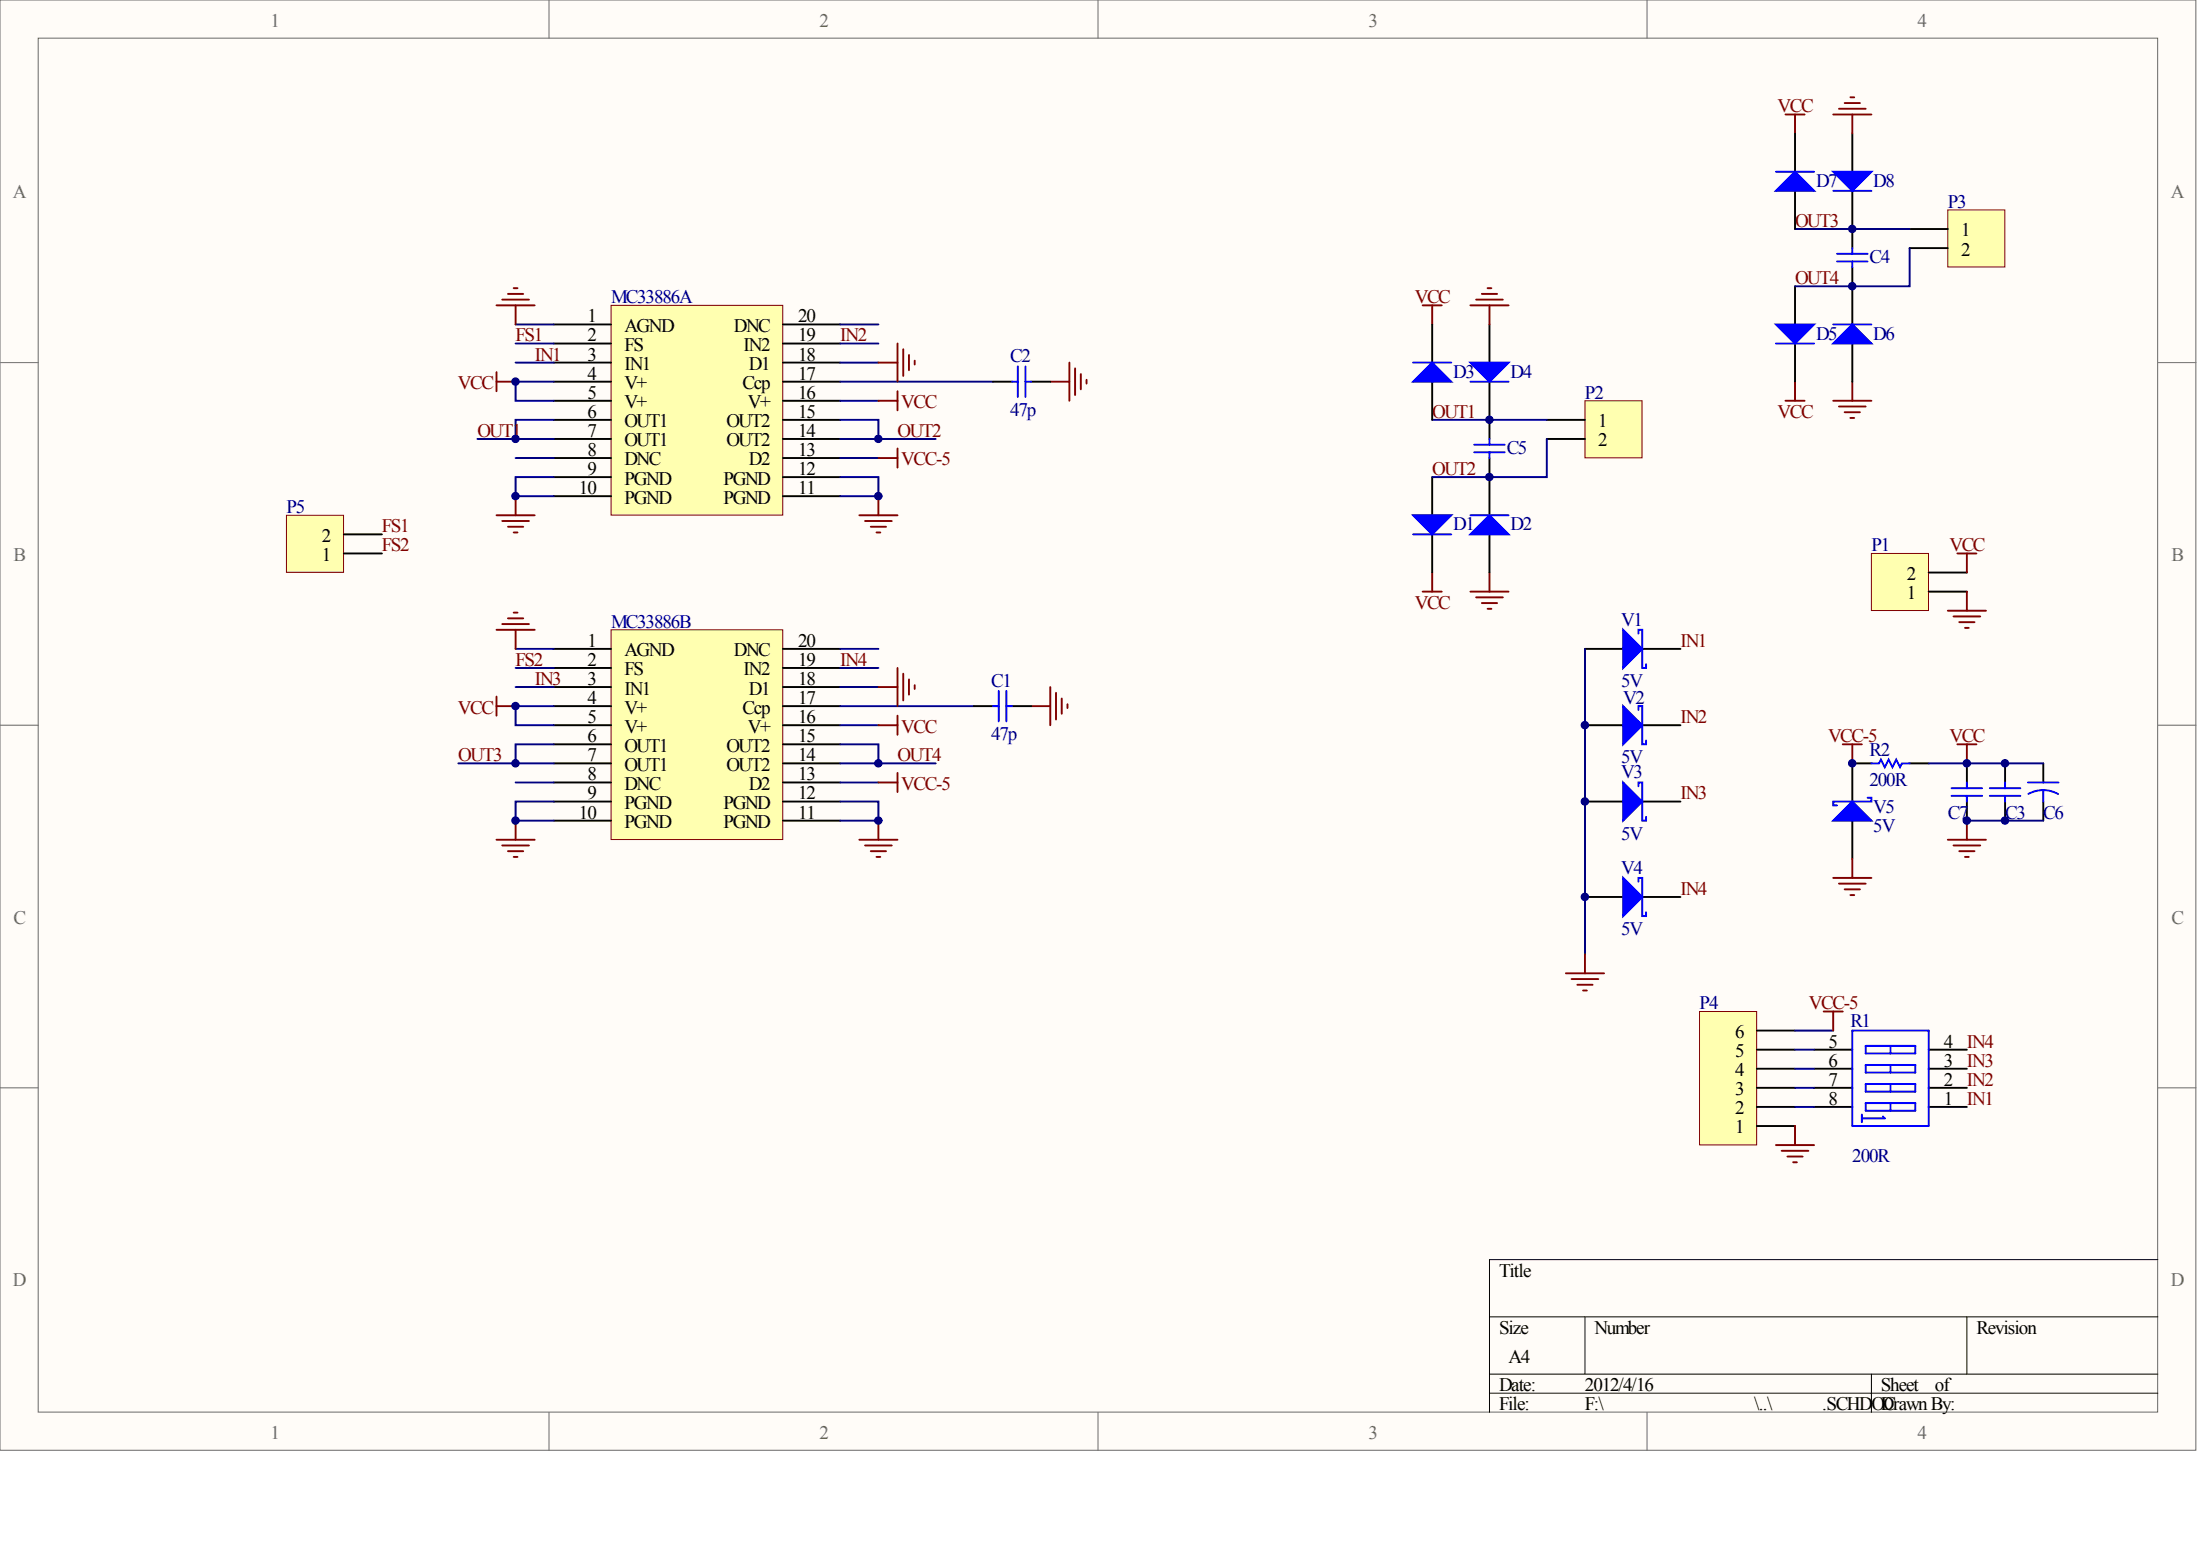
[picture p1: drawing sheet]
<svg xmlns="http://www.w3.org/2000/svg" width="840mm" height="594mm" viewBox="0 0 840 594" stroke-linecap="round" stroke-linejoin="round" font-family="sans-serif">
<g fill="#fffcf8" stroke="#696969" stroke-width=".38">
<path d="M0 0h838v553.4h-838z"/>
<path d="M14.6 14.6h808.8v524.2h-808.8z"/>
</g>
<path d="M209.5 0v14.6M419 0v14.6M628.6 0v14.6M0 138.4h14.6M823.5 138.4h14.6M0 276.7h14.6M823.5 276.7h14.6M0 415.1h14.6M823.5 415.1h14.6M209.5 538.9v14.5M419 538.9v14.5M628.6 538.9v14.5" fill="none" stroke="#696969" stroke-width=".38"/>
<path d="M823.5 480.6h-255.1v58.3M568.4 502.5h255.1M604.9 502.5v21.8M750.6 502.5v21.8M568.4 524.3h255.1M568.4 531.6h255.1M714.2 524.3v14.6" fill="none" stroke="#000" stroke-width=".38"/>
<path d="M546.6 218.5v7.2M542.9 225.7h7.3" fill="none" stroke="#800000" stroke-width=".73"/>
<path d="M604.9 152.9h21.8v21.8h-21.8z" fill="#ffffb0" stroke="#800000" stroke-width=".38"/>
<path d="M590.3 160.2h14.6M590.3 167.5h14.6M546.6 182v14.6M546.6 203.9v14.6" fill="none" stroke="#000" stroke-width=".73"/>
<path d="M539.3 196.6h14.6l-7.3 7.3z" fill="#00f" stroke="#00f" stroke-width=".73"/>
<path d="M539.3 203.9h14.6" fill="none" stroke="#00f" stroke-width=".73"/>
<path d="M568.4 218.5v7.2M561.2 225.7h14.5M563.3 227.9h10.3M565.5 230.1h5.9M567.7 232.3h1.5" fill="none" stroke="#800000" stroke-width=".73"/>
<path d="M590.3 167.5v14.5h-43.7" fill="none" stroke="#000080" stroke-width=".73"/>
<path d="M714.2 211.2h21.8v21.7h-21.8z" fill="#ffffb0" stroke="#800000" stroke-width=".38"/>
<path d="M736.1 218.5h14.5M736.1 225.7h14.5" fill="none" stroke="#000" stroke-width=".73"/>
<path d="M542.9 116.5h7.3M546.6 116.5v7.3" fill="none" stroke="#800000" stroke-width=".73"/>
<path d="M648.6 385.9h21.8v50.9h-21.8z" fill="#ffffb0" stroke="#800000" stroke-width=".38"/>
<g fill="none" stroke="#000" stroke-width=".73">
<path d="M546.6 123.8v14.6M568.4 123.8v14.6M546.6 145.6v14.6M568.4 145.6v21.9M568.4 174.8v21.8M568.4 203.9v14.6M750.6 291.3v7.3M765.2 291.3v7.3M779.8 291.3v7.3M750.6 305.8v7.3M765.2 305.8v7.3M779.8 305.8v7.3"/>
<path d="M670.5 393.2h14.6M670.5 415.1h14.6M670.5 407.8h14.6M670.5 400.5h14.6M692.3 415.1h14.6M692.3 407.8h14.6M692.3 400.5h14.6M736.1 415.1h14.5M736.1 407.8h14.5M736.1 400.5h14.5M670.5 429.6h14.6M670.5 422.4h14.6"/>
<path d="M692.3 422.4h14.6M736.1 422.4h14.5"/>
</g>
<g fill="none" stroke="#800000" stroke-width=".73">
<path d="M747 211.2h7.3M750.6 211.2v7.3M743.4 233h14.5M745.5 235.2h10.2M747.7 237.4h5.9M749.9 239.6h1.5M750.6 225.7v7.3M747 284h7.3M750.6 284v7.3M750.6 313.1v7.3M743.4 320.4h14.5M745.5 322.6h10.2"/>
<path d="M747.7 324.8h5.9M749.9 327h1.5M677.8 436.9h14.5M680 439.1h10.2M685.1 429.6v7.3M682.1 441.3h5.9M684.3 443.5h1.5"/>
</g>
<g fill="none" stroke="#00f" stroke-width=".73">
<path d="M539.3 138.4h14.6M561.2 145.6h14.5M562.6 172.6h11.7M562.6 169.7h11.7M568.4 167.5v2.2M568.4 172.6v2.2M561.2 196.6h14.5M750.6 298.6v2.1M765.2 298.6v2.1M774 298.6h11.6M744.8 300.7h11.7M744.8 303.7h11.7"/>
<path d="M750.6 303.7v2.1M759.4 300.7h11.7M759.4 303.7h11.7M765.2 303.7v2.1M779.8 301.5a11.6 11.6 0 0 1 5.7 1.5M779.8 301.5a11.6 11.6 0 0 0-5.7 1.4M779.8 301.5v4.3M706.9 393.2h29.2v36.4h-29.2zM712 399h19v3h-19zM721.5 399v3M712 406.3h19v2.9h-19zM712 413.6h19v2.9h-19z"/>
<path d="M721.5 406.3v2.9M721.5 413.6v2.9M710.6 425.3v2.9M712 420.9h19v2.9h-19zM718.6 426l.7 .7h-8.7M721.5 420.9v2.9"/>
</g>
<path d="M546.6 160.2h43.7M750.6 313.1h29.2M685.1 393.2h14.5" fill="none" stroke="#000080" stroke-width=".73"/>
<g fill="#00f" stroke="#00f" stroke-width=".73">
<path d="M561.2 203.9l7.2-7.3 7.3 7.3z"/>
<path d="M539.3 145.6l7.3-7.2 7.3 7.2z"/>
<path d="M561.2 138.4h14.5l-7.3 7.2z"/>
</g>
<path d="M233.2 240.3h65.5v80h-65.5z" fill="#ffffb0" stroke="#800000" stroke-width=".38"/>
<g fill="none" stroke="#000" stroke-width=".73">
<path d="M211.3 247.6h21.9M211.3 254.9h21.9M298.8 247.6h21.9M298.8 254.9h21.9M211.3 262.1h21.9M211.3 269.4h21.9M211.3 276.7h21.9M298.8 262.1h21.9M298.8 269.4h21.9M298.8 276.7h21.9M211.3 284h21.9M211.3 291.3h21.9"/>
<path d="M211.3 298.6h21.9M298.8 284h21.9M298.8 291.3h21.9M298.8 298.6h21.9M211.3 305.8h21.9M211.3 313.1h21.9M298.8 305.8h21.9M298.8 313.1h21.9"/>
</g>
<path d="M233.2 116.5h65.5v80h-65.5z" fill="#ffffb0" stroke="#800000" stroke-width=".38"/>
<g fill="none" stroke="#000" stroke-width=".73">
<path d="M211.3 123.8h21.9M211.3 131.1h21.9M211.3 138.4h21.9M298.8 123.8h21.9M298.8 131.1h21.9M298.8 138.4h21.9M211.3 145.6h21.9M211.3 152.9h21.9M298.8 145.6h21.9M298.8 152.9h21.9M211.3 160.2h21.9M211.3 167.5h21.9"/>
<path d="M211.3 174.8h21.9M298.8 160.2h21.9M298.8 167.5h21.9M298.8 174.8h21.9M211.3 182h21.9M211.3 189.3h21.9M298.8 182h21.9M298.8 189.3h21.9M604.9 247.6h14.6M626.8 247.6h14.5M604.9 276.7h14.6M626.8 276.7h14.5"/>
<path d="M604.9 305.8h14.6M626.8 305.8h14.5M604.9 342.3h14.6M626.8 342.3h14.5"/>
</g>
<g fill="none" stroke="#000080" stroke-width=".73">
<path d="M196.8 123.8h14.5M196.8 131.1h14.5M196.8 138.4h14.5M320.7 123.8h14.5M320.7 131.1h14.5M320.7 138.4h14.5M211.3 145.6h-14.5v7.3h14.5M320.7 152.9h14.5M320.7 145.6h58.3M182.2 167.5h14.6M196.8 174.8h14.5M211.3 160.2h-14.5v7.3h14.5"/>
<path d="M320.7 160.2h14.5v7.3h-14.5M320.7 174.8h14.5M335.2 167.5h21.9M211.3 182h-14.5v7.3h14.5M320.7 182h14.5v7.3h-14.5M196.8 247.6h14.5M196.8 254.9h14.5M320.7 247.6h14.5M320.7 254.9h14.5M604.9 247.6v116.5M196.8 262.1h14.5M211.3 269.4h-14.5v7.3h14.5"/>
<path d="M320.7 262.1h14.5M320.7 276.7h14.5M320.7 269.4h51M174.9 291.3h21.9M196.8 298.6h14.5M211.3 284h-14.5v7.3h14.5M320.7 284h14.5v7.3h-14.5M320.7 298.6h14.5M335.2 291.3h21.9M211.3 305.8h-14.5v7.3h14.5M320.7 305.8h14.5v7.3h-14.5M685.1 400.5h7.2"/>
<path d="M685.1 415.1h7.2M685.1 407.8h7.2M685.1 422.4h7.2"/>
</g>
<g fill="#00f" stroke="#00f" stroke-width=".73">
<path d="M619.5 335l7.3 7.3-7.3 7.2z"/>
<path d="M619.5 298.6l7.3 7.2-7.3 7.3z"/>
<path d="M619.5 269.4l7.3 7.3-7.3 7.3z"/>
<path d="M619.5 240.3l7.3 7.3-7.3 7.3z"/>
</g>
<path d="M625.3 241.8v-1.5h1.5v14.6h1.4v-1.5M625.3 270.9v-1.5h1.5v14.6h1.4v-1.5M625.3 300v-1.4h1.5v14.5h1.4v-1.4M625.3 336.4v-1.4h1.5v14.5h1.4v-1.4" fill="none" stroke="#00f" stroke-width=".73"/>
<g fill="none" stroke="#800000" stroke-width=".73">
<path d="M189.5 116.5h14.6M191.7 114.3h10.2M193.9 112.1h5.8M196 110h1.5M196.8 116.5v7.3M561.2 116.5h14.5M563.3 114.3h10.3M565.5 112.1h5.9M567.7 110h1.5M568.4 116.5v7.3M408.1 138.4v14.5M189.5 142v7.3"/>
<path d="M189.5 145.6h7.3M335.2 152.9h7.3M342.5 149.3v7.3M400.8 145.6h7.3M410.3 140.5v10.2M412.5 142.7v5.8M414.7 144.9v1.5M681.4 152.9h7.3M685.1 145.6v7.3M189.5 196.6h14.6M191.7 198.8h10.2M196.8 189.3v7.3"/>
<path d="M328 196.6h14.5M330.1 198.8h10.2M335.2 189.3v7.3M193.9 201h5.8M196 203.2h1.5M332.3 201h5.9M334.5 203.2h1.5M191.7 238.1h10.2M193.9 235.9h5.8M196 233.7h1.5M189.5 240.3h14.6M196.8 240.3v7.3"/>
<path d="M189.5 265.8v7.3M189.5 269.4h7.3M335.2 276.7h7.3M342.5 273.1v7.3M393.5 269.4h7.3M400.8 262.1v14.6M403 264.3v10.2M405.2 266.5v5.8M407.4 268.7v1.5M196.8 313.1v7.3M335.2 313.1v7.3M189.5 320.4h14.6"/>
<path d="M191.7 322.6h10.2M193.9 324.8h5.8M196 327h1.5M328 320.4h14.5M330.1 322.6h10.2M332.3 324.8h5.9M334.5 327h1.5M597.6 371.4h14.6M599.8 373.6h10.2M602 375.7h5.8M604.2 377.9h1.4M604.9 364.1v7.3"/>
</g>
<path d="M743.4 80.1h21.7v21.8h-21.7z" fill="#ffffb0" stroke="#800000" stroke-width=".38"/>
<g fill="none" stroke="#000" stroke-width=".73">
<path d="M685.1 51v14.5M706.9 51v14.5M685.1 72.8v14.6M706.9 72.8v21.9M728.8 87.4h14.6M728.8 94.7h14.6M685.1 109.2v14.6M706.9 101.9v21.9M685.1 131.1v14.5M706.9 131.1v14.5M379 145.6h7.3M393.5 145.6h7.3"/>
<path d="M371.7 269.4h7.3M386.3 269.4h7.2"/>
</g>
<g fill="#00f" stroke="#00f" stroke-width=".73">
<path d="M677.8 123.8h14.5l-7.2 7.3z"/>
<path d="M699.6 131.1l7.3-7.3 7.3 7.3z"/>
<path d="M677.8 72.8l7.3-7.3 7.2 7.3z"/>
<path d="M699.6 65.5h14.6l-7.3 7.3z"/>
</g>
<g fill="none" stroke="#00f" stroke-width=".73">
<path d="M677.8 65.5h14.5M699.6 72.8h14.6M701.1 99.8h11.6M701.1 96.8h11.6M706.9 94.7v2.1M706.9 99.8v2.1M388.4 139.8v11.7M391.4 139.8v11.7M677.8 131.1h14.5M699.6 123.8h14.6M386.3 145.6h2.1M391.4 145.6h2.1"/>
<path d="M379 269.4h2.2M381.2 263.6v11.7M384.1 263.6v11.7M384.1 269.4h2.2"/>
</g>
<g fill="none" stroke="#800000" stroke-width=".73">
<path d="M704 39.3h5.8M706.2 37.1h1.4M681.4 43.7h7.3M685.1 43.7v7.3M699.6 43.7h14.6M701.8 41.5h10.2M706.9 43.7v7.3M335.2 138.4h7.3M342.5 131.1v14.5M344.7 133.3v10.2M346.9 135.4v5.9M349.1 137.6v1.5"/>
<path d="M699.6 152.9h14.6M701.8 155.1h10.2M704 157.3h5.8M706.2 159.5h1.4M706.9 145.6v7.3M342.5 254.9v14.5M344.7 257.1v10.1M346.9 259.2v5.9M335.2 262.1h7.3M349.1 261.4v1.5M335.2 298.6h7.3M342.5 294.9v7.3"/>
</g>
<path d="M685.1 87.4h43.7M728.8 94.7v14.5h-43.7" fill="none" stroke="#000080" stroke-width=".73"/>
<path d="M109.3 196.6h21.8v21.8h-21.8z" fill="#ffffb0" stroke="#800000" stroke-width=".38"/>
<path d="M131.2 211.2h14.6M131.2 203.9h14.6M714.2 291.3h-7.3v14.5M728.8 291.3h7.3M706.9 313.1v14.6" fill="none" stroke="#000" stroke-width=".73"/>
<path d="M699.6 313.1l7.3-7.3 7.3 7.3z" fill="#00f" stroke="#00f" stroke-width=".73"/>
<path d="M714.2 291.3h2.9l.7-1.5 1.5 2.9 1.5-2.9 1.4 2.9 1.5-2.9 1.4 2.9 .8-1.4h2.9M712.7 304.4h1.5v1.4h-14.6v1.5h1.5" fill="none" stroke="#00f" stroke-width=".73"/>
<path d="M335.2 174.8h7.3M342.5 171.1v7.3M703.3 284h7.3M706.9 284v7.3M699.6 335h14.6M701.8 337.2h10.2M704 339.3h5.8M706.9 327.7v7.3M706.2 341.5h1.4M696 385.9h7.3M699.6 385.9v7.3" fill="none" stroke="#800000" stroke-width=".73"/>
<path d="M736.1 291.3h43.7" fill="none" stroke="#000080" stroke-width=".73"/>
<g fill="#000080" stroke="#000080" stroke-width=".38">
<circle cx="196.7" cy="313.1" r="1.42"/>
<circle cx="196.7" cy="291.2" r="1.42"/>
<circle cx="196.7" cy="269.4" r="1.42"/>
<circle cx="196.7" cy="189.3" r="1.42"/>
<circle cx="196.7" cy="167.4" r="1.42"/>
<circle cx="196.7" cy="145.6" r="1.42"/>
<circle cx="335.2" cy="313.1" r="1.42"/>
<circle cx="335.2" cy="291.2" r="1.42"/>
<circle cx="335.2" cy="189.3" r="1.42"/>
<circle cx="335.2" cy="167.4" r="1.42"/>
<circle cx="568.4" cy="182" r="1.42"/>
<circle cx="568.4" cy="160.2" r="1.42"/>
<circle cx="604.9" cy="342.2" r="1.42"/>
<circle cx="604.9" cy="305.8" r="1.42"/>
<circle cx="604.9" cy="276.7" r="1.42"/>
<circle cx="706.9" cy="291.2" r="1.42"/>
<circle cx="706.9" cy="109.2" r="1.42"/>
<circle cx="706.9" cy="87.3" r="1.42"/>
<circle cx="750.6" cy="313.1" r="1.42"/>
<circle cx="750.6" cy="291.2" r="1.42"/>
<circle cx="765.2" cy="313.1" r="1.42"/>
<circle cx="765.2" cy="291.2" r="1.42"/>
</g>
<g font-size="7.3" fill="#696969">
<text x="103.2" y="10.1">1</text>
<text x="312.7" y="10.1">2</text>
<text x="522.2" y="10.1">3</text>
<text x="731.8" y="10.1">4</text>
<text x="5" y="75.7">A</text>
<text x="828.5" y="75.7">A</text>
<text x="5.2" y="214">B</text>
<text x="828.7" y="214">B</text>
<text x="5.2" y="352.4">C</text>
<text x="828.7" y="352.4">C</text>
<text x="5" y="490.7">D</text>
<text x="828.5" y="490.7">D</text>
<text x="103.2" y="549">1</text>
<text x="312.7" y="549">2</text>
<text x="522.2" y="549">3</text>
<text x="731.8" y="549">4</text>
</g>
<g font-size="7.3" fill="#800000">
<text x="678.4" y="42.9">VCC</text>
<text x="685.1" y="86.6">OUT3</text>
<text x="685.1" y="108.4">OUT4</text>
<text x="540" y="115.7">VCC</text>
<text x="196.8" y="130.3">FS1</text>
<text x="320.7" y="130.3">IN2</text>
<text x="204.1" y="137.6">IN1</text>
<text x="174.8" y="148.5">VCC</text>
<text x="344" y="155.8">VCC</text>
<text x="546.6" y="159.4">OUT1</text>
<text x="678.4" y="159.4">VCC</text>
<text x="182.2" y="166.7">OUT1</text>
<text x="342.5" y="166.7">OUT2</text>
<text x="344" y="177.6">VCC-5</text>
<text x="546.6" y="181.3">OUT2</text>
<text x="145.8" y="203.1">FS1</text>
<text x="145.8" y="210.4">FS2</text>
<text x="744" y="210.4">VCC</text>
<text x="540" y="232.2">VCC</text>
<text x="641.3" y="246.8">IN1</text>
<text x="196.8" y="254.1">FS2</text>
<text x="320.7" y="254.1">IN4</text>
<text x="204.1" y="261.4">IN3</text>
<text x="174.8" y="272.3">VCC</text>
<text x="641.3" y="275.9">IN2</text>
<text x="344" y="279.6">VCC</text>
<text x="697.7" y="283.2">VCC-5</text>
<text x="744" y="283.2">VCC</text>
<text x="174.9" y="290.5">OUT3</text>
<text x="342.5" y="290.5">OUT4</text>
<text x="344" y="301.4">VCC-5</text>
<text x="641.3" y="305">IN3</text>
<text x="641.3" y="341.5">IN4</text>
<text x="690.4" y="385.1">VCC-5</text>
<text x="750.6" y="399.7">IN4</text>
<text x="750.6" y="407">IN3</text>
<text x="750.6" y="414.3">IN2</text>
<text x="750.6" y="421.6">IN1</text>
</g>
<g font-size="7.3" fill="#000080">
<text x="693.1" y="71.3">D7</text>
<text x="714.9" y="71.3">D8</text>
<text x="743.4" y="79.3">P3</text>
<text x="713.5" y="100.4">C4</text>
<text x="233.2" y="115.7">MC33886A</text>
<text x="693.1" y="129.5">D5</text>
<text x="714.9" y="129.5">D6</text>
<text x="385.5" y="138.3">C2</text>
<text x="554.6" y="144.1">D3</text>
<text x="576.5" y="144.1">D4</text>
<text x="604.9" y="152.1">P2</text>
<text x="385.5" y="158.7">47p</text>
<text x="575" y="173.2">C5</text>
<text x="109.3" y="195.8">P5</text>
<text x="554.6" y="202.4">D1</text>
<text x="576.5" y="202.4">D2</text>
<text x="714.2" y="210.4">P1</text>
<text x="233.2" y="239.5">MC33886B</text>
<text x="618.7" y="238.8">V1</text>
<text x="378.2" y="262.1">C1</text>
<text x="618.7" y="262.1">5V</text>
<text x="619.5" y="268.6">V2</text>
<text x="378.2" y="282.5">47p</text>
<text x="618.7" y="291.2">5V</text>
<text x="713.5" y="288.3">R2</text>
<text x="618.7" y="297">V3</text>
<text x="713.5" y="299.9">200R</text>
<text x="714.9" y="310.1">V5</text>
<text x="714.9" y="317.4">5V</text>
<text x="743.4" y="312.3">C7</text>
<text x="765.2" y="312.3">C3</text>
<text x="779.8" y="312.3">C6</text>
<text x="618.7" y="320.3">5V</text>
<text x="618.7" y="333.4">V4</text>
<text x="618.7" y="356.7">5V</text>
<text x="648.6" y="385.1">P4</text>
<text x="706.2" y="391.7">R1</text>
<text x="706.9" y="443.4">200R</text>
</g>
<g font-size="7.3">
<text x="748.5" y="90.2">1</text>
<text x="748.5" y="97.5">2</text>
<text x="224.2" y="123">1</text>
<text x="304.6" y="123">20</text>
<text x="224.2" y="130.3">2</text>
<text x="238.3" y="126.6">AGND</text>
<text x="280.1" y="126.6">DNC</text>
<text x="304.6" y="130.3">19</text>
<text x="224.2" y="137.6">3</text>
<text x="238.3" y="133.9">FS</text>
<text x="283.8" y="133.9">IN2</text>
<text x="304.6" y="137.6">18</text>
<text x="238.3" y="141.2">IN1</text>
<text x="285.8" y="141.2">D1</text>
<text x="224.2" y="144.8">4</text>
<text x="238.3" y="148.5">V+</text>
<text x="283.4" y="148.5">Ccp</text>
<text x="304.6" y="144.8">17</text>
<text x="224.2" y="152.1">5</text>
<text x="238.3" y="155.8">V+</text>
<text x="285.4" y="155.8">V+</text>
<text x="304.6" y="152.1">16</text>
<text x="224.2" y="159.4">6</text>
<text x="304.6" y="159.4">15</text>
<text x="224.2" y="166.7">7</text>
<text x="238.3" y="163">OUT1</text>
<text x="277.2" y="163">OUT2</text>
<text x="304.6" y="166.7">14</text>
<text x="610" y="163">1</text>
<text x="224.2" y="174">8</text>
<text x="238.3" y="170.3">OUT1</text>
<text x="277.2" y="170.3">OUT2</text>
<text x="304.6" y="174">13</text>
<text x="610" y="170.3">2</text>
<text x="238.3" y="177.6">DNC</text>
<text x="285.8" y="177.6">D2</text>
<text x="224.2" y="181.3">9</text>
<text x="238.3" y="184.9">PGND</text>
<text x="276.1" y="184.9">PGND</text>
<text x="304.6" y="181.3">12</text>
<text x="221" y="188.5">10</text>
<text x="304.6" y="188.5">11</text>
<text x="238.3" y="192.2">PGND</text>
<text x="276.1" y="192.2">PGND</text>
<text x="122.9" y="206.7">2</text>
<text x="122.9" y="214">1</text>
<text x="727.8" y="221.3">2</text>
<text x="727.8" y="228.6">1</text>
<text x="224.2" y="246.8">1</text>
<text x="238.3" y="250.4">AGND</text>
<text x="280.1" y="250.4">DNC</text>
<text x="304.6" y="246.8">20</text>
<text x="224.2" y="254.1">2</text>
<text x="238.3" y="257.7">FS</text>
<text x="283.8" y="257.7">IN2</text>
<text x="304.6" y="254.1">19</text>
<text x="224.2" y="261.4">3</text>
<text x="304.6" y="261.4">18</text>
<text x="224.2" y="268.6">4</text>
<text x="238.3" y="265">IN1</text>
<text x="285.8" y="265">D1</text>
<text x="304.6" y="268.6">17</text>
<text x="224.2" y="275.9">5</text>
<text x="238.3" y="272.3">V+</text>
<text x="283.4" y="272.3">Ccp</text>
<text x="304.6" y="275.9">16</text>
<text x="238.3" y="279.6">V+</text>
<text x="285.4" y="279.6">V+</text>
<text x="224.2" y="283.2">6</text>
<text x="238.3" y="286.8">OUT1</text>
<text x="277.2" y="286.8">OUT2</text>
<text x="304.6" y="283.2">15</text>
<text x="224.2" y="290.5">7</text>
<text x="304.6" y="290.5">14</text>
<text x="224.2" y="297.8">8</text>
<text x="238.3" y="294.1">OUT1</text>
<text x="277.2" y="294.1">OUT2</text>
<text x="304.6" y="297.8">13</text>
<text x="224.2" y="305">9</text>
<text x="238.3" y="301.4">DNC</text>
<text x="285.8" y="301.4">D2</text>
<text x="304.6" y="305">12</text>
<text x="238.3" y="308.7">PGND</text>
<text x="276.1" y="308.7">PGND</text>
<text x="221" y="312.3">10</text>
<text x="238.3" y="316">PGND</text>
<text x="276.1" y="316">PGND</text>
<text x="304.6" y="312.3">11</text>
<text x="662.2" y="396.1">6</text>
<text x="697.9" y="399.7">5</text>
<text x="741.9" y="399.7">4</text>
<text x="662.2" y="403.4">5</text>
<text x="697.9" y="407">6</text>
<text x="741.9" y="407">3</text>
<text x="662.2" y="410.6">4</text>
<text x="662.2" y="417.9">3</text>
<text x="697.9" y="414.3">7</text>
<text x="741.9" y="414.3">2</text>
<text x="662.2" y="425.2">2</text>
<text x="697.9" y="421.6">8</text>
<text x="741.9" y="421.6">1</text>
<text x="662.2" y="432.5">1</text>
<text x="572.1" y="487.1">Title</text>
<text x="572.1" y="508.9">Size</text>
<text x="608.5" y="508.9">Number</text>
<text x="754.3" y="508.9">Revision</text>
<text x="575.7" y="519.9">A4</text>
<text x="572.1" y="530.8">Date:</text>
<text x="604.9" y="530.8">2012/4/16</text>
<text x="717.8" y="530.8">Sheet</text>
<text x="738.5" y="530.8">of</text>
<text x="572.1" y="538.1">File:</text>
<text x="604.9" y="538.1">F:\</text>
<text x="669.5" y="538.1">\..\</text>
<text x="695.4" y="538.1">.SCHDODrawnBy:</text>
<text x="718.9" y="538.1">C</text>
</g>
</svg>
